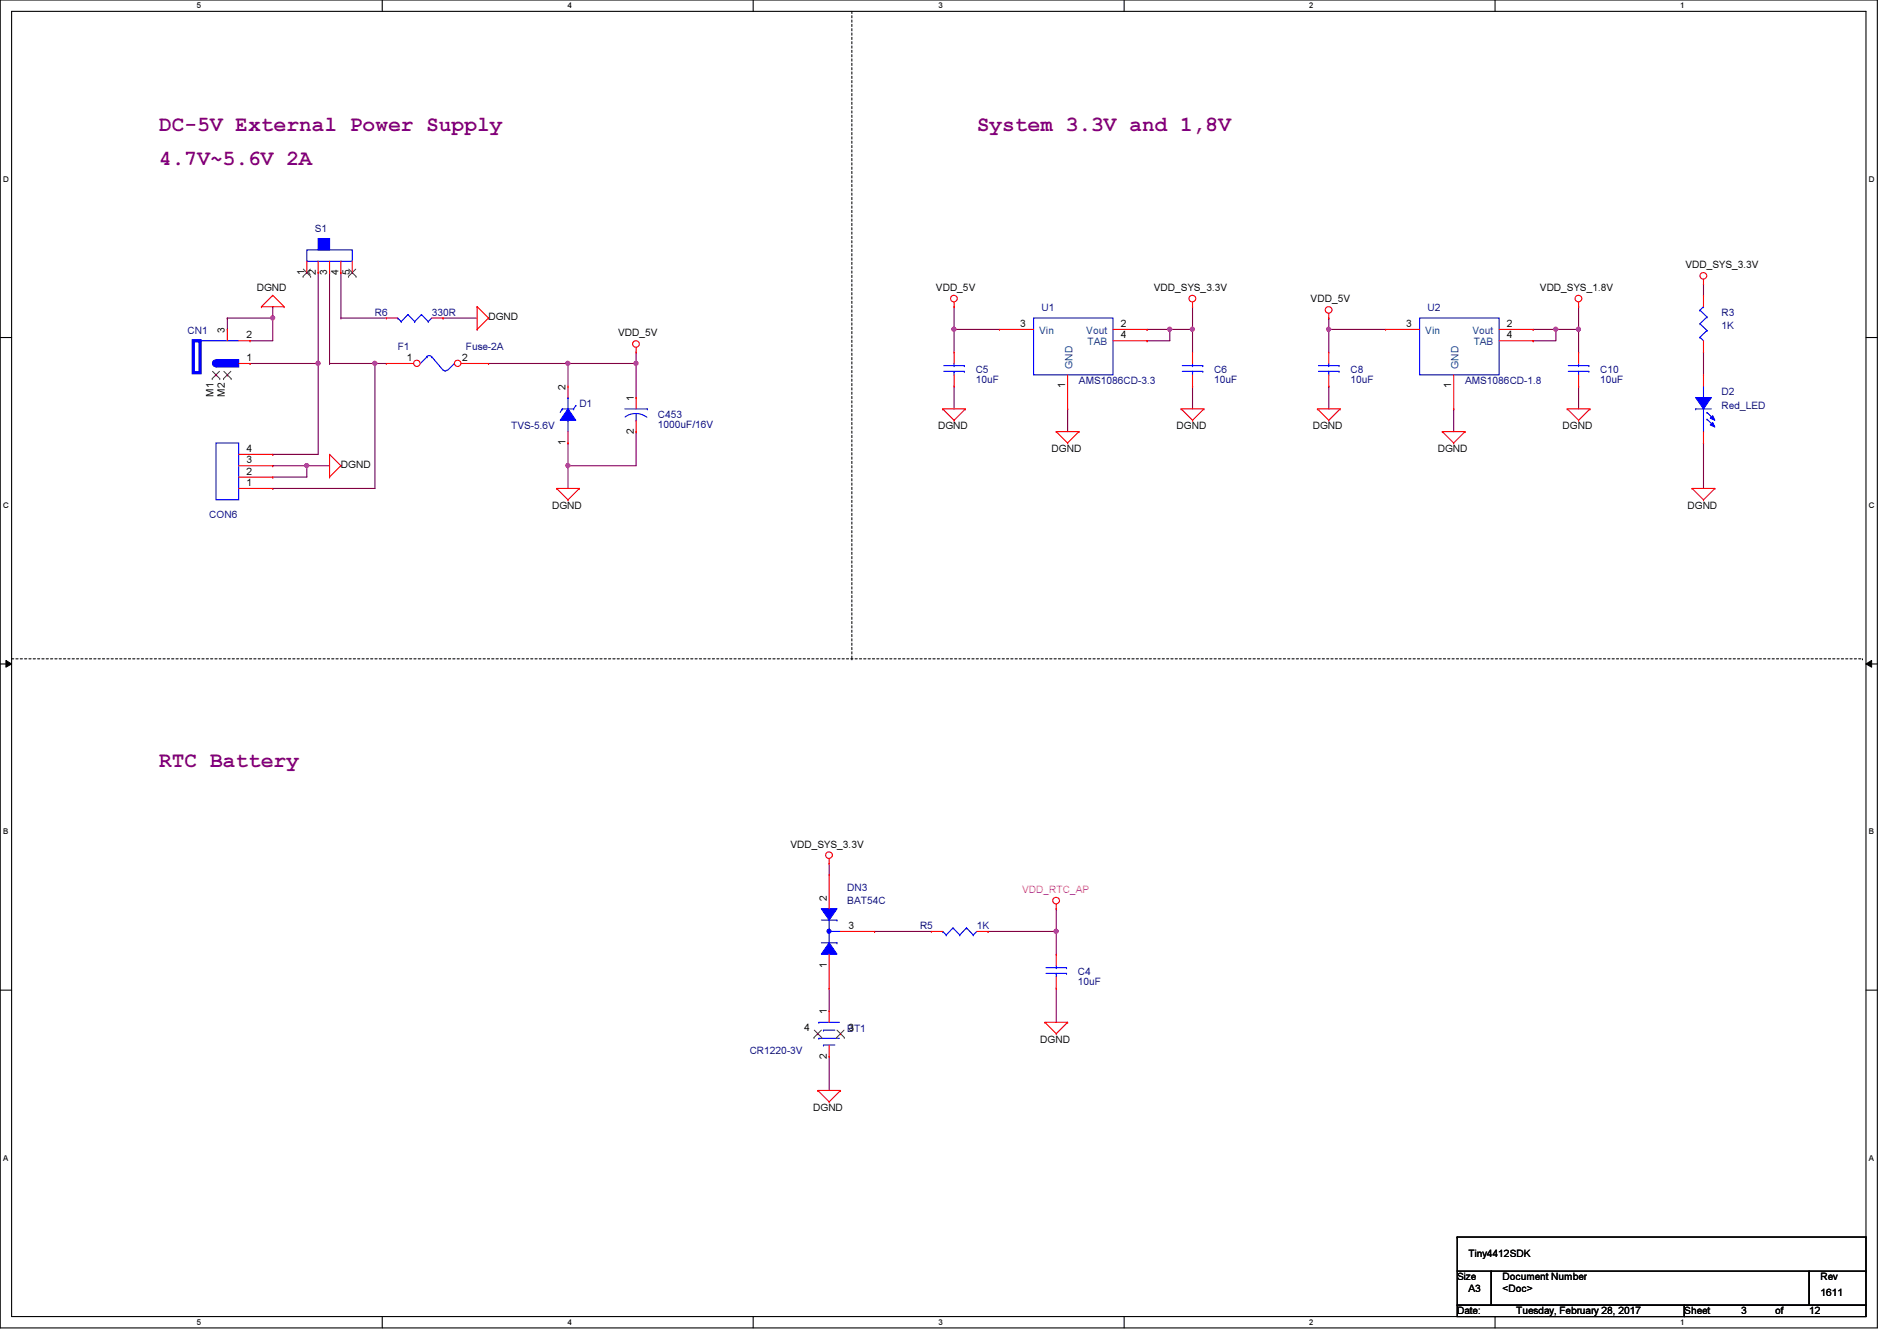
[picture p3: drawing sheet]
<svg xmlns="http://www.w3.org/2000/svg" width="297mm" height="210mm" viewBox="0 0 297 210" stroke-linecap="round" stroke-linejoin="round" font-family="sans-serif">
<path d="M0 0h294v207.9h-294zM1.8 1.8h290.4v204.3h-290.4z" fill="none" stroke="#000" stroke-width=".17"/>
<g fill="#fff">
<path d="M30.8 .2h.7v1.4h-.7z"/>
<path d="M30.8 206.2h.7v1.4h-.7z"/>
</g>
<path d="M59.9 0v1.8M59.9 206.1v1.8" fill="none" stroke="#000" stroke-width=".17"/>
<g fill="#fff">
<path d="M88.9 .2h.6v1.4h-.6z"/>
<path d="M88.9 206.2h.6v1.4h-.6z"/>
</g>
<path d="M117.9 0v1.8M117.9 206.1v1.8" fill="none" stroke="#000" stroke-width=".17"/>
<g fill="#fff">
<path d="M146.9 .2h.7v1.4h-.7z"/>
<path d="M146.9 206.2h.7v1.4h-.7z"/>
</g>
<path d="M176 0v1.8M176 206.1v1.8" fill="none" stroke="#000" stroke-width=".17"/>
<g fill="#fff">
<path d="M205 .2h.7v1.4h-.7z"/>
<path d="M205 206.2h.7v1.4h-.7z"/>
</g>
<path d="M234.1 0v1.8M234.1 206.1v1.8" fill="none" stroke="#000" stroke-width=".17"/>
<g fill="#fff">
<path d="M263.1 .2h.7v1.4h-.7z"/>
<path d="M263.1 206.2h.7v1.4h-.7z"/>
<path d="M.5 27.3h.9v1.4h-.9z"/>
<path d="M292.6 27.3h.9v1.4h-.9z"/>
<path d="M.5 78.4h.9v1.4h-.9z"/>
<path d="M292.6 78.4h.9v1.4h-.9z"/>
</g>
<path d="M0 52.8h1.8M292.2 52.8h1.8" fill="none" stroke="#000" stroke-width=".17"/>
<g fill="#fff">
<path d="M.5 129.5h.8v1.4h-.8z"/>
<path d="M292.6 129.5h.9v1.4h-.9z"/>
</g>
<path d="M0 103.9h1.8M292.2 103.9h1.8" fill="none" stroke="#000" stroke-width=".17"/>
<path d="M.9 103.4l.9 .5-.9 .5zM292.2 103.9l.9-.5v1z" fill="#000"/>
<path d="M.9 103.4l.9 .5-.9 .5zM292.2 103.9l.9-.5v1z" fill="none" stroke="#000" stroke-width=".16"/>
<g fill="#fff">
<path d="M.5 180.5h.8v1.4h-.8z"/>
<path d="M292.6 180.5h.9v1.4h-.9z"/>
</g>
<path d="M0 155h1.8M292.2 155h1.8" fill="none" stroke="#000" stroke-width=".17"/>
<path d="M133.4 1.8v101.3M1.8 103.1h289.8M133.4 103.1h.1M291.6 103.1h.1" fill="none" stroke="#000" stroke-width=".17" stroke-dasharray=".3 .3"/>
<path d="M186.7 51.6h.1M186.7 51.6v3.5" fill="none" stroke="#800040" stroke-width=".17"/>
<circle cx="186.7" cy="51.5" r=".32" fill="#f0f"/>
<circle cx="186.7" cy="51.5" r=".32" fill="none" stroke="#f0f" stroke-width=".17"/>
<path d="M39.2 53.3h.1M42.7 49.8h.1M42.7 49.8v3.5h-3.5M247.2 48h.1M247.2 48v3.6" fill="none" stroke="#800040" stroke-width=".17"/>
<circle cx="42.7" cy="49.8" r=".32" fill="#f0f"/>
<circle cx="42.7" cy="49.8" r=".32" fill="none" stroke="#f0f" stroke-width=".17"/>
<path d="M35.6 49.8h.1M35.6 49.8v1.8M39.2 56.9h.1M39.2 56.9h10.6M42.7 48h.1M42.7 48v1.8h-7.1M58.7 56.9h.1M58.7 56.9h1.8" fill="none" stroke="#800040" stroke-width=".17"/>
<circle cx="49.8" cy="56.9" r=".32" fill="#f0f"/>
<circle cx="49.8" cy="56.9" r=".32" fill="none" stroke="#f0f" stroke-width=".17"/>
<path d="M49.8 42.7h.1M49.8 42.7v14.2M51.6 42.7h.1M51.6 42.7v14.2M88.9 56.9h.1M88.9 56.9h10.7M88.9 72.9h.1M88.9 72.9v3.6" fill="none" stroke="#800040" stroke-width=".17"/>
<circle cx="99.6" cy="56.9" r=".32" fill="#f0f"/>
<circle cx="99.6" cy="56.9" r=".32" fill="none" stroke="#f0f" stroke-width=".17"/>
<circle cx="88.9" cy="56.9" r=".32" fill="#f0f"/>
<circle cx="88.9" cy="56.9" r=".32" fill="none" stroke="#f0f" stroke-width=".17"/>
<path d="M88.9 56.9h.1M88.9 56.9v3.6M99.6 56.9h.1M99.6 56.9v5.3M88.9 72.9h.1M99.6 67.6h.1M99.6 67.6v5.3h-10.7" fill="none" stroke="#800040" stroke-width=".17"/>
<circle cx="88.9" cy="72.9" r=".32" fill="#f0f"/>
<circle cx="88.9" cy="72.9" r=".32" fill="none" stroke="#f0f" stroke-width=".17"/>
<g fill="none" stroke="#800040" stroke-width=".17">
<path d="M49.8 56.9h.1M49.8 56.9v14.2h-7.1M51.6 56.9h.1M51.6 56.9h7.1M58.7 56.9h.1M58.7 56.9v19.6M76.5 56.9h.1M76.5 56.9h12.4M99.6 55.1h.1M99.6 55.1v1.8M42.7 71.1h.1M88.9 69.3h.1"/>
<path d="M88.9 69.3v3.6"/>
</g>
<circle cx="58.7" cy="56.9" r=".32" fill="#f0f"/>
<circle cx="58.7" cy="56.9" r=".32" fill="none" stroke="#f0f" stroke-width=".17"/>
<path d="M42.7 76.5h.1M42.7 72.9h.1M42.7 76.5h16M42.7 72.9h5.3M48 72.9h.1M48 72.9v1.8" fill="none" stroke="#800040" stroke-width=".17"/>
<circle cx="48" cy="72.9" r=".32" fill="#f0f"/>
<circle cx="48" cy="72.9" r=".32" fill="none" stroke="#f0f" stroke-width=".17"/>
<g fill="none" stroke="#800040" stroke-width=".17">
<path d="M149.4 51.6h.1M149.4 48h.1M149.4 51.6h7.1M149.4 48v3.6M266.7 55.1h.1M266.7 44.4h.1M266.7 44.4v1.8M266.7 55.1v3.6M42.7 74.7h.1M42.7 74.7h5.3M48 72.9h.1M48 72.9h3.6"/>
<path d="M167.2 64h.1M167.2 64v3.6M266.7 69.3h.1M266.7 69.3v7.2"/>
</g>
<circle cx="149.4" cy="51.5" r=".32" fill="#f0f"/>
<circle cx="149.4" cy="51.5" r=".32" fill="none" stroke="#f0f" stroke-width=".17"/>
<path d="M183.2 51.6h.1M183.2 51.6v1.7" fill="none" stroke="#800040" stroke-width=".17"/>
<circle cx="183.1" cy="51.5" r=".32" fill="#f0f"/>
<circle cx="183.1" cy="51.5" r=".32" fill="none" stroke="#f0f" stroke-width=".17"/>
<g fill="none" stroke="#800040" stroke-width=".17">
<path d="M149.4 51.6h.1M149.4 51.6v3.5M179.6 53.3h.1M179.6 51.6h.1M179.6 53.3h3.6M179.6 51.6h7.1M183.2 51.6h.1M208.1 51.6h.1M208.1 51.6h8.9M149.4 60.5h.1M149.4 60.5v3.5M186.7 60.5h.1"/>
<path d="M186.7 60.5v3.5"/>
</g>
<circle cx="208" cy="51.5" r=".32" fill="#f0f"/>
<circle cx="208" cy="51.5" r=".32" fill="none" stroke="#f0f" stroke-width=".17"/>
<path d="M208.1 49.8h.1M208.1 51.6h.1M208.1 49.8v5.3M240.1 53.3h.1M240.1 51.6h.1M240.1 53.3h3.5M240.1 51.6h7.1M243.6 51.6h.1M247.2 51.6h.1M247.2 51.6v3.5M227.6 64h.1M227.6 64v3.6" fill="none" stroke="#800040" stroke-width=".17"/>
<circle cx="247.2" cy="51.5" r=".32" fill="#f0f"/>
<circle cx="247.2" cy="51.5" r=".32" fill="none" stroke="#f0f" stroke-width=".17"/>
<path d="M243.6 51.6h.1M243.6 51.6v1.7" fill="none" stroke="#800040" stroke-width=".17"/>
<circle cx="243.6" cy="51.5" r=".32" fill="#f0f"/>
<circle cx="243.6" cy="51.5" r=".32" fill="none" stroke="#f0f" stroke-width=".17"/>
<g fill="none" stroke="#800040" stroke-width=".17">
<path d="M53.4 49.8h.1M53.4 42.7h.1M53.4 49.8h7.1M53.4 42.7v7.1M69.4 49.8h.1M69.4 49.8h5.3M186.7 48h.1M186.7 48v3.6M208.1 60.5h.1M208.1 60.5v3.5M247.2 60.5h.1M247.2 60.5v3.5"/>
<path d="M129.8 135.1h.1M129.8 135.1v1.8M129.8 154.7h.1M129.8 154.7v3.5M136.9 145.8h.1M136.9 145.8h8.9M154.7 145.8h.1M154.7 145.8h10.7M165.4 145.8h.1M165.4 145.8v3.6M129.8 165.4h.1M129.8 165.4v5.3"/>
</g>
<circle cx="165.4" cy="145.8" r=".32" fill="#f0f"/>
<circle cx="165.4" cy="145.8" r=".32" fill="none" stroke="#f0f" stroke-width=".17"/>
<path d="M165.4 154.7h.1M165.4 142.2h.1M165.4 142.2v3.6M165.4 154.7v5.3" fill="none" stroke="#800040" stroke-width=".17"/>
<g fill="none" stroke="#f00" stroke-width=".17">
<path d="M40.9 48h.1M40.9 48h3.6M42.7 46.2h.1M42.7 46.2l-1.8 1.8M42.7 46.2l1.8 1.8M44.5 48h.1M74.7 48h.1M74.7 51.6h.1M74.7 48v3.6M74.7 48l1.8 1.8M76.5 49.8h.1M76.5 49.8l-1.8 1.8"/>
<path d="M99.6 55.1h.1M99.6 54.4v.7M149.4 48h.1M149.4 47.3v.7M186.7 48h.1M186.7 47.3v.7M208.1 49.8h.1M208.1 49.1v.7M247.2 48h.1M247.2 47.3v.7M266.7 44.4h.1M266.7 43.7v.7"/>
<path d="M51.6 71.1h.1M51.6 74.7h.1M51.6 71.1v3.6M51.6 71.1l1.8 1.8M53.4 72.9h.1M53.4 72.9l-1.8 1.8M87.2 76.5h.1M87.2 76.5h3.5M87.2 76.5l1.7 1.7M88.9 78.2h.1M90.7 76.5h.1M90.7 76.5l-1.8 1.7"/>
<path d="M147.6 64h.1M147.6 64h3.6M147.6 64l1.8 1.8M149.4 65.8h.1M151.2 64h.1M151.2 64l-1.8 1.8M165.4 67.6h.1M165.4 67.6h3.5M165.4 67.6l1.8 1.7M167.2 69.3h.1M168.9 67.6h.1M168.9 67.6l-1.7 1.7"/>
<path d="M185 64h.1M185 64h3.5M185 64l1.7 1.8M186.7 65.8h.1M188.5 64h.1M188.5 64l-1.8 1.8M206.3 64h.1M206.3 64h3.5M206.3 64l1.8 1.8M208.1 65.8h.1M209.8 64h.1M209.8 64l-1.7 1.8"/>
<path d="M225.8 67.6h.1M225.8 67.6h3.6M225.8 67.6l1.8 1.7M227.6 69.3h.1M229.4 67.6h.1M229.4 67.6l-1.8 1.7M245.4 64h.1M245.4 64h3.6M245.4 64l1.8 1.8M247.2 65.8h.1M249 64h.1M249 64l-1.8 1.8"/>
<path d="M265 76.5h.1M265 76.5h3.5M265 76.5l1.7 1.7M266.7 78.2h.1M268.5 76.5h.1M268.5 76.5l-1.8 1.7M129.8 135.1h.1M129.8 134.4v.7M129.8 158.2h.1M129.8 158.2v1.8M165.4 142.2h.1M165.4 149.4h.1"/>
<path d="M165.4 154.7h.1M165.4 141.5v.7M165.4 149.4v1.7M165.4 152.9v1.8M128.1 170.7h.1M128.1 161.8h.1M128.1 170.7h3.5M128.1 170.7l1.7 1.8M129.8 172.5h.1M129.8 165.4h.1M129.8 163.6v1.8M131.6 170.7h.1"/>
<path d="M131.6 161.8h.1M131.6 170.7l-1.8 1.8M163.6 160h.1M163.6 160h3.6M163.6 160l1.8 1.8M165.4 161.8h.1M167.2 160h.1M167.2 160l-1.8 1.8"/>
<circle cx="99.6" cy="53.8" r=".52"/>
<circle cx="149.4" cy="46.7" r=".52"/>
<circle cx="186.7" cy="46.7" r=".52"/>
<circle cx="208" cy="48.5" r=".52"/>
<circle cx="247.2" cy="46.7" r=".52"/>
<circle cx="266.7" cy="43.2" r=".52"/>
<circle cx="129.8" cy="133.9" r=".52"/>
<circle cx="165.4" cy="141" r=".52"/>
</g>
<path d="M228.2 199h5.3v5.3h-5.3zM228.2 193.6h.1M228.2 193.6v5.4M228.2 193.6h64M233.5 199h49.8v5.3h-49.8zM283.3 199h8.9v5.3h-8.9zM292.2 193.6h.1M292.2 199h.1M292.2 193.6v5.4M228.2 204.3h35.5v1.8h-35.5zM263.7 204.3h28.5v1.8h-28.5z" fill="none" stroke="#000" stroke-width=".17"/>
<g fill="none" stroke="#00f" stroke-width=".17">
<path d="M48 39.1h7.2v1.8h-7.2zM163.8 152.4h3.2M163.8 151.5h3.2M165.4 151.5h.1M165.4 152.4h.1M165.4 151.1v.4M165.4 152.4v.5M167 152.4h.1M167 151.5h.1M128.2 160h.1M128.2 162.5h.1M128.2 160h3.2"/>
<path d="M128.2 162.5h3.2M128.9 163.6h.1M128.9 161.2h.1M128.9 163.6h1.8M128.9 161.2h1.8"/>
</g>
<path d="M127.5 162.4h.1M127.5 161.2l1.1 1.2M128.6 161.2l-1.1 1.2M128.6 162.4h.1M131 162.4h.1M131.1 161.2l1.1 1.2M132.2 161.2l-1.2 1.2M132.2 162.4h.1" fill="none" stroke="#804000" stroke-width=".16"/>
<path d="M49.8 37.3h1.8v1.8h-1.8z" fill-rule="evenodd" fill="#00f"/>
<g fill="none" stroke="#00f" stroke-width=".17">
<path d="M49.8 37.3h1.8v1.8h-1.8zM62.3 49.8h.1M62.3 49.8l.5 .5M62.8 50.3h.1M63.9 49.2h.1M63.9 49.2l1 1.1M63.9 49.2l-1.1 1.1M64.9 50.3h.1M66 49.2h.1M66 49.2l1.1 1.1M66 49.2l-1.1 1.1M67.1 50.3h.1"/>
<path d="M67.6 49.8l-.5 .5M161.8 49.8h12.5v8.9h-12.5zM185.1 58.1h3.2M185.1 57.2h3.2M186.7 57.2h.1M186.7 58.1h.1M186.7 56.9v.3M186.7 58.1v.6M188.3 58.1h.1M188.3 57.2h.1M245.6 58.1h3.2M245.6 57.2h3.2"/>
<path d="M247.2 57.2h.1M247.2 58.1h.1M247.2 56.9v.3M247.2 58.1v.6M248.8 58.1h.1M248.8 57.2h.1M266.2 52.8h.1M266.2 50.7h.1M266.2 48.6h.1M266.2 52.8l.5 .5M266.2 50.7l1.1 1M266.2 48.6l1.1 1"/>
<path d="M266.7 48h.1M266.7 48l-.5 .6M267.3 51.7h.1M267.3 49.6h.1M267.3 51.7l-1.1 1.1M267.3 49.6l-1.1 1.1M147.6 145.8h.1M147.6 145.8l.6 .5M148.2 146.3h.1M149.2 145.2h.1M149.2 145.2l1.1 1.1M149.2 145.2l-1 1.1"/>
<path d="M150.3 146.3h.1M151.3 145.2h.1M151.3 145.2l1.1 1.1M151.3 145.2l-1 1.1M152.4 146.3h.1M152.9 145.8l-.5 .5"/>
</g>
<g fill="none" stroke="#f00" stroke-width=".17">
<path d="M48 42.7h.1M48 40.9v1.8M49.8 42.7h.1M49.8 40.9v1.8M51.6 42.7h.1M51.6 40.9v1.8M53.4 42.7h.1M53.4 40.9v1.8M55.2 42.7h.1M55.2 40.9v1.8M60.5 49.8h.1M60.5 49.8h1.8"/>
<path d="M67.6 49.8h1.8M69.4 49.8h.1M156.5 51.6h.1M156.5 51.6h5.3M167.2 58.7v5.3M174.3 51.6h5.3M174.3 53.3h5.3M179.6 51.6h.1M179.6 53.3h.1M186.7 55.1h.1M186.7 55.1v1.8M186.7 58.7v1.8"/>
<path d="M247.2 55.1h.1M247.2 55.1v1.8M247.2 58.7v1.8M266.7 55.1h.1M266.7 46.2h.1M266.7 46.2v1.8M266.7 53.3v1.8M167.2 64h.1M186.7 60.5h.1M247.2 60.5h.1M145.8 145.8h.1M145.8 145.8h1.8"/>
<path d="M152.9 145.8h1.8M154.7 145.8h.1"/>
</g>
<path d="M47.5 43.3h.1M47.5 42.1l1.1 1.2M48.6 42.1l-1.1 1.2M48.6 43.3h.1M54.6 43.3h.1M54.6 42.1l1.1 1.2M55.7 42.1l-1.1 1.2M55.7 43.3h.1" fill="none" stroke="#804000" stroke-width=".16"/>
<path d="M33.8 56.3h3.6v1.1h-3.6z" fill-rule="evenodd" fill="#00f"/>
<path d="M33.8 56.3h3.6v1.1h-3.6z" fill="none" stroke="#00f" stroke-width=".17"/>
<circle cx="33.8" cy="56.9" r=".54" fill="#00f"/>
<g fill="none" stroke="#00f" stroke-width=".17">
<path d="M31.3 53.3h.1M31.3 53.3h6.1M222.3 49.8h12.4v8.9h-12.4zM88 64h.1M88 64l-.3 .6M88 64h1.8M88.9 65.8h.1M88.9 62.2h.1M88.9 62.2v1.8M88.9 65.8v1.8M89.8 64h.1M90.2 63.5h.1"/>
<path d="M90.2 63.5l-.4 .5"/>
<circle cx="33.8" cy="56.9" r=".54"/>
</g>
<path d="M30.3 53.3h1v5h-1z" fill="none" stroke="#00f" stroke-width=".51"/>
<g fill="none" stroke="#f00" stroke-width=".17">
<path d="M33.8 58.7h.1M35.6 51.6h.1M35.6 58.7h.1M35.6 51.6v1.7M37.4 56.9h1.8M37.4 53.3h1.8M39.2 56.9h.1M39.2 53.3h.1M217 51.6h.1M217 51.6h5.3M227.6 58.7v5.3M234.7 53.3h5.4"/>
<path d="M234.7 51.6h5.4M240.1 51.6h.1M240.1 53.3h.1M227.6 64h.1"/>
</g>
<path d="M33.2 59.3h.1M33.3 58.1l1.1 1.2M34.4 58.1l-1.2 1.2M34.4 59.3h.1M35 59.3h.1M35 58.1l1.2 1.2M36.1 58.1l-1.1 1.2M36.2 59.3h.1" fill="none" stroke="#804000" stroke-width=".16"/>
<path d="M88.9 64l1.3 1.8h-2.5z" fill-rule="evenodd" fill="#00f"/>
<path d="M66.8 55.8l.5-.1 .3 .1M66.9 55.8h.1M66.9 55.8l-1.1 1.1M67.6 55.8h.1M67.6 55.8l1.8 2.2M69.4 57.9a.34 .34 0 0 0 .6 0M71.2 56.9h.1M71.2 56.9l-1.1 1.1M88.9 64l1.3 1.8h-2.5z" fill="none" stroke="#00f" stroke-width=".17"/>
<path d="M88.9 69.3h.1M88.9 60.5h.1M88.9 60.5v1.7M88.9 67.6v1.7" fill="none" stroke="#f00" stroke-width=".17"/>
<circle cx="65.3" cy="56.9" r=".5" fill="#fff"/>
<g fill="none" stroke="#f00" stroke-width=".17">
<path d="M60.5 56.9h.1M60.5 56.9h4.3"/>
<circle cx="65.3" cy="56.9" r=".5"/>
</g>
<circle cx="71.7" cy="56.9" r=".5" fill="#fff"/>
<g fill="none" stroke="#f00" stroke-width=".17">
<path d="M72.2 56.9h4.3M76.5 56.9h.1"/>
<circle cx="71.7" cy="56.9" r=".5"/>
</g>
<path d="M129.8 147.6l1.3 1.8h-2.5z" fill-rule="evenodd" fill="#00f"/>
<path d="M128.6 147.6h2.5M129.8 147.6l1.3 1.8h-2.5zM129.8 145.8h.1M129.8 147.6h.1M129.8 145.8h1.8M129.8 144v3.6M131.1 147.6h.1" fill="none" stroke="#00f" stroke-width=".17"/>
<path d="M128.6 142.2h2.5l-1.3 1.8z" fill-rule="evenodd" fill="#00f"/>
<path d="M128.6 142.2h2.5l-1.3 1.8zM128.6 144h2.5M131.1 144h.1" fill="none" stroke="#00f" stroke-width=".17"/>
<circle cx="129.8" cy="145.8" r=".32" fill="#00f"/>
<g fill="none" stroke="#00f" stroke-width=".17">
<path d="M147.8 58.1h3.2M147.8 57.2h3.2M149.4 57.2h.1M149.4 58.1h.1M149.4 56.9v.3M149.4 58.1v.6M151 58.1h.1M151 57.2h.1M206.5 58.1h3.2M206.5 57.2h3.2M208.1 57.2h.1M208.1 58.1h.1"/>
<path d="M208.1 56.9v.3M208.1 58.1v.6M209.7 58.1h.1M209.7 57.2h.1M33.8 69.3h3.6v8.9h-3.6zM97.8 64h3.6M99.6 65.8h.1M99.6 64.7l.7 .1 1 .5M99.6 64.7l-1.1 .2-.6 .4M99.6 64.7v1.1M101.4 64h.1M265.5 64h.1"/>
<path d="M265.5 64h2.5M266.7 62.2h.1M266.7 67.6h.1M266.7 60.5v1.7M266.7 64v3.6"/>
<circle cx="129.8" cy="145.8" r=".32"/>
</g>
<g fill="none" stroke="#f00" stroke-width=".17">
<path d="M149.4 55.1h.1M149.4 55.1v1.8M149.4 58.7v1.8M208.1 55.1h.1M208.1 55.1v1.8M208.1 58.7v1.8M37.4 76.5h5.3M37.4 74.7h5.3M37.4 72.9h5.3M37.4 71.1h5.3M42.7 76.5h.1M42.7 74.7h.1"/>
<path d="M42.7 72.9h.1M42.7 71.1h.1M99.6 62.2h.1M99.6 67.6h.1M99.6 62.2v1.8M99.6 65.8v1.8M149.4 60.5h.1M208.1 60.5h.1M129.8 136.9h.1M129.8 136.9v5.3M129.8 154.7h.1M129.8 149.4v5.3"/>
<path d="M131.6 145.8h5.3M136.9 145.8h.1"/>
</g>
<path d="M265.5 62.2h2.5l-1.3 1.8z" fill-rule="evenodd" fill="#00f"/>
<path d="M265.5 62.2h2.5l-1.3 1.8z" fill="none" stroke="#00f" stroke-width=".17"/>
<path d="M268.2 66.1l.3 .7-.7-.3z" fill-rule="evenodd" fill="#00f"/>
<path d="M268.2 66.1l.3 .7-.7-.3z" fill="none" stroke="#00f" stroke-width=".17"/>
<path d="M268.2 65.1l.3 .7-.7-.4z" fill-rule="evenodd" fill="#00f"/>
<path d="M267.3 64.6h.1M267.3 65.6h.1M267.3 64.6l1 1M267.3 65.6l1 1.1M268.2 65.1l.3 .7-.7-.4z" fill="none" stroke="#00f" stroke-width=".17"/>
<path d="M266.7 58.7h.1M266.7 58.7v1.8M266.7 69.3h.1M266.7 67.6v1.7" fill="none" stroke="#f00" stroke-width=".17"/>
<circle cx="186.7" cy="51.5" r=".32" fill="#f0f"/>
<circle cx="186.7" cy="51.5" r=".32" fill="none" stroke="#f0f" stroke-width=".17"/>
<circle cx="42.7" cy="49.8" r=".32" fill="#f0f"/>
<circle cx="42.7" cy="49.8" r=".32" fill="none" stroke="#f0f" stroke-width=".17"/>
<circle cx="49.8" cy="56.9" r=".32" fill="#f0f"/>
<circle cx="49.8" cy="56.9" r=".32" fill="none" stroke="#f0f" stroke-width=".17"/>
<circle cx="99.6" cy="56.9" r=".32" fill="#f0f"/>
<circle cx="99.6" cy="56.9" r=".32" fill="none" stroke="#f0f" stroke-width=".17"/>
<circle cx="88.9" cy="56.9" r=".32" fill="#f0f"/>
<circle cx="88.9" cy="56.9" r=".32" fill="none" stroke="#f0f" stroke-width=".17"/>
<circle cx="88.9" cy="72.9" r=".32" fill="#f0f"/>
<circle cx="88.9" cy="72.9" r=".32" fill="none" stroke="#f0f" stroke-width=".17"/>
<circle cx="58.7" cy="56.9" r=".32" fill="#f0f"/>
<circle cx="58.7" cy="56.9" r=".32" fill="none" stroke="#f0f" stroke-width=".17"/>
<circle cx="48" cy="72.9" r=".32" fill="#f0f"/>
<circle cx="48" cy="72.9" r=".32" fill="none" stroke="#f0f" stroke-width=".17"/>
<circle cx="149.4" cy="51.5" r=".32" fill="#f0f"/>
<circle cx="149.4" cy="51.5" r=".32" fill="none" stroke="#f0f" stroke-width=".17"/>
<circle cx="183.1" cy="51.5" r=".32" fill="#f0f"/>
<circle cx="183.1" cy="51.5" r=".32" fill="none" stroke="#f0f" stroke-width=".17"/>
<circle cx="208" cy="51.5" r=".32" fill="#f0f"/>
<circle cx="208" cy="51.5" r=".32" fill="none" stroke="#f0f" stroke-width=".17"/>
<circle cx="247.2" cy="51.5" r=".32" fill="#f0f"/>
<circle cx="247.2" cy="51.5" r=".32" fill="none" stroke="#f0f" stroke-width=".17"/>
<circle cx="243.6" cy="51.5" r=".32" fill="#f0f"/>
<circle cx="243.6" cy="51.5" r=".32" fill="none" stroke="#f0f" stroke-width=".17"/>
<circle cx="165.4" cy="145.8" r=".32" fill="#f0f"/>
<circle cx="165.4" cy="145.8" r=".32" fill="none" stroke="#f0f" stroke-width=".17"/>
<g font-size="3.3" fill="#800080">
<text x="24.9" y="20.5">DC-5V External Power Supply</text>
<text x="152.9" y="20.5">System 3.3V and 1,8V</text>
<text x="24.9" y="25.9">4.7V~5.6V 2A</text>
<text x="24.9" y="120.1">RTC Battery</text>
</g>
<g font-size="1.6" fill="#000080">
<text x="49.3" y="36.3">S1</text>
<text x="29.4" y="52.3">CN1</text>
<text x="58.7" y="49.4">R6</text>
<text x="67.6" y="49.4">330R</text>
<text x="163.1" y="48.7">U1</text>
<text x="223.5" y="48.7">U2</text>
<text x="269.6" y="49.4">R3</text>
<text x="269.6" y="51.6">1K</text>
<text x="62.3" y="54.8">F1</text>
<text x="72.9" y="54.8">Fuse-2A</text>
<text x="152.8" y="58.3">C5</text>
<text x="152.8" y="59.9">10uF</text>
<text x="190.1" y="58.3">C6</text>
<text x="190.1" y="59.9">10uF</text>
<text x="211.5" y="58.3">C8</text>
<text x="211.5" y="59.9">10uF</text>
<text x="250.6" y="58.3">C10</text>
<text x="250.6" y="59.9">10uF</text>
<text x="90.7" y="63.7">D1</text>
<text x="103" y="65.4">C453</text>
<text x="168.9" y="60.1">AMS1086CD-3.3</text>
<text x="229.4" y="60.1">AMS1086CD-1.8</text>
<text x="269.6" y="61.9">D2</text>
<text x="269.6" y="64">Red_LED</text>
<text x="80" y="67.2">TVS-5.6V</text>
<text x="103" y="67.1">1000uF/16V</text>
<text x="32.8" y="81.1">CON6</text>
<text x="132.7" y="139.4">DN3</text>
<text x="132.7" y="141.6">BAT54C</text>
<text x="144.1" y="145.5">R5</text>
<text x="152.9" y="145.5">1K</text>
<text x="168.8" y="152.6">C4</text>
<text x="168.8" y="154.2">10uF</text>
<text x="132.7" y="161.5">BT1</text>
<text x="117.4" y="165">CR1220-3V</text>
</g>
<g font-size="1.6">
<text x="263.9" y="42">VDD_SYS_3.3V</text>
<text x="40.2" y="45.6">DGND</text>
<text x="47.7" y="43" transform="rotate(-90 47.7 43)">1</text>
<text x="49.4" y="43" transform="rotate(-90 49.4 43)">2</text>
<text x="51.2" y="43" transform="rotate(-90 51.2 43)">3</text>
<text x="53" y="43" transform="rotate(-90 53 43)">4</text>
<text x="54.8" y="43" transform="rotate(-90 54.8 43)">5</text>
<text x="146.6" y="45.6">VDD_5V</text>
<text x="180.7" y="45.6">VDD_SYS_3.3V</text>
<text x="205.2" y="47.3">VDD_5V</text>
<text x="241.1" y="45.6">VDD_SYS_1.8V</text>
<text x="35.2" y="52.1" transform="rotate(-90 35.2 52.1)">3</text>
<text x="38.6" y="53">2</text>
<text x="76.5" y="50.2">DGND</text>
<text x="96.8" y="52.7">VDD_5V</text>
<text x="159.7" y="51.2">3</text>
<text x="175.5" y="51.2">2</text>
<text x="175.5" y="53">4</text>
<text x="220.2" y="51.2">3</text>
<text x="236" y="51.2">2</text>
<text x="236" y="53">4</text>
<text x="38.6" y="56.5">1</text>
<text x="63.7" y="56.5">1</text>
<text x="72.4" y="56.5">2</text>
<text x="33.4" y="62.1" transform="rotate(-90 33.4 62.1)">M1</text>
<text x="35.2" y="62.1" transform="rotate(-90 35.2 62.1)">M2</text>
<text x="88.6" y="61" transform="rotate(-90 88.6 61)">2</text>
<text x="99.2" y="62.8" transform="rotate(-90 99.2 62.8)">1</text>
<text x="166.8" y="60.8" transform="rotate(-90 166.8 60.8)">1</text>
<text x="227.2" y="60.8" transform="rotate(-90 227.2 60.8)">1</text>
<text x="38.6" y="70.7">4</text>
<text x="88.6" y="69.7" transform="rotate(-90 88.6 69.7)">1</text>
<text x="99.2" y="67.9" transform="rotate(-90 99.2 67.9)">2</text>
<text x="146.9" y="67.2">DGND</text>
<text x="164.7" y="70.8">DGND</text>
<text x="184.2" y="67.2">DGND</text>
<text x="205.6" y="67.2">DGND</text>
<text x="225.1" y="70.8">DGND</text>
<text x="244.7" y="67.2">DGND</text>
<text x="38.6" y="76.1">1</text>
<text x="38.6" y="74.3">2</text>
<text x="38.6" y="72.5">3</text>
<text x="53.4" y="73.3">DGND</text>
<text x="86.4" y="79.7">DGND</text>
<text x="264.2" y="79.7">DGND</text>
<text x="123.8" y="132.7">VDD_SYS_3.3V</text>
<text x="129.5" y="141" transform="rotate(-90 129.5 141)">2</text>
<text x="132.8" y="145.4">3</text>
<text x="129.5" y="151.5" transform="rotate(-90 129.5 151.5)">1</text>
<text x="125.9" y="161.4">4</text>
<text x="129.5" y="158.8" transform="rotate(-90 129.5 158.8)">1</text>
<text x="132.8" y="161.4">3</text>
<text x="129.5" y="165.7" transform="rotate(-90 129.5 165.7)">2</text>
<text x="162.9" y="163.2">DGND</text>
<text x="127.3" y="173.9">DGND</text>
<text x="230" y="196.7">Tiny4412SDK</text>
<text x="228.2" y="200.4">Size</text>
<text x="230" y="202.2">A3</text>
<text x="235.3" y="202.2">&lt;Doc&gt;</text>
<text x="235.3" y="200.4">Document Number</text>
<text x="285.1" y="202.9">1611</text>
<text x="285.1" y="200.4">Rev</text>
<text x="228.2" y="205.7">Date:</text>
<text x="237.4" y="205.7">Tuesday, February 28, 2017</text>
<text x="263.7" y="205.7">Sheet</text>
<text x="272.6" y="205.7">3</text>
<text x="278" y="205.7">of</text>
<text x="283.3" y="205.7">12</text>
</g>
<g font-size="1.6" fill="#004080">
<text x="162.7" y="52.3">Vin</text>
<text x="170.1" y="52.3">Vout</text>
<text x="223.2" y="52.3">Vin</text>
<text x="230.5" y="52.3">Vout</text>
<text x="167.9" y="57.8" transform="rotate(-90 167.9 57.8)">GND</text>
<text x="170.3" y="54.1">TAB</text>
<text x="228.4" y="57.8" transform="rotate(-90 228.4 57.8)">GND</text>
<text x="230.8" y="54.1">TAB</text>
</g>
<text font-size="1.6" fill="#f0f" x="160.1" y="139.8">VDD_RTC_AP</text>
<g font-size="1.3">
<text x="30.8" y="1.3">5</text>
<text x="88.9" y="1.3">4</text>
<text x="146.9" y="1.3">3</text>
<text x="205" y="1.3">2</text>
<text x="263.1" y="1.3">1</text>
<text x=".5" y="28.4">D</text>
<text x="292.6" y="28.4">D</text>
<text x=".5" y="79.5">C</text>
<text x="292.6" y="79.5">C</text>
<text x=".5" y="130.6">B</text>
<text x="292.6" y="130.6">B</text>
<text x=".5" y="181.7">A</text>
<text x="292.6" y="181.7">A</text>
<text x="30.8" y="207.4">5</text>
<text x="88.9" y="207.4">4</text>
<text x="146.9" y="207.4">3</text>
<text x="205" y="207.4">2</text>
<text x="263.1" y="207.4">1</text>
</g>
</svg>
